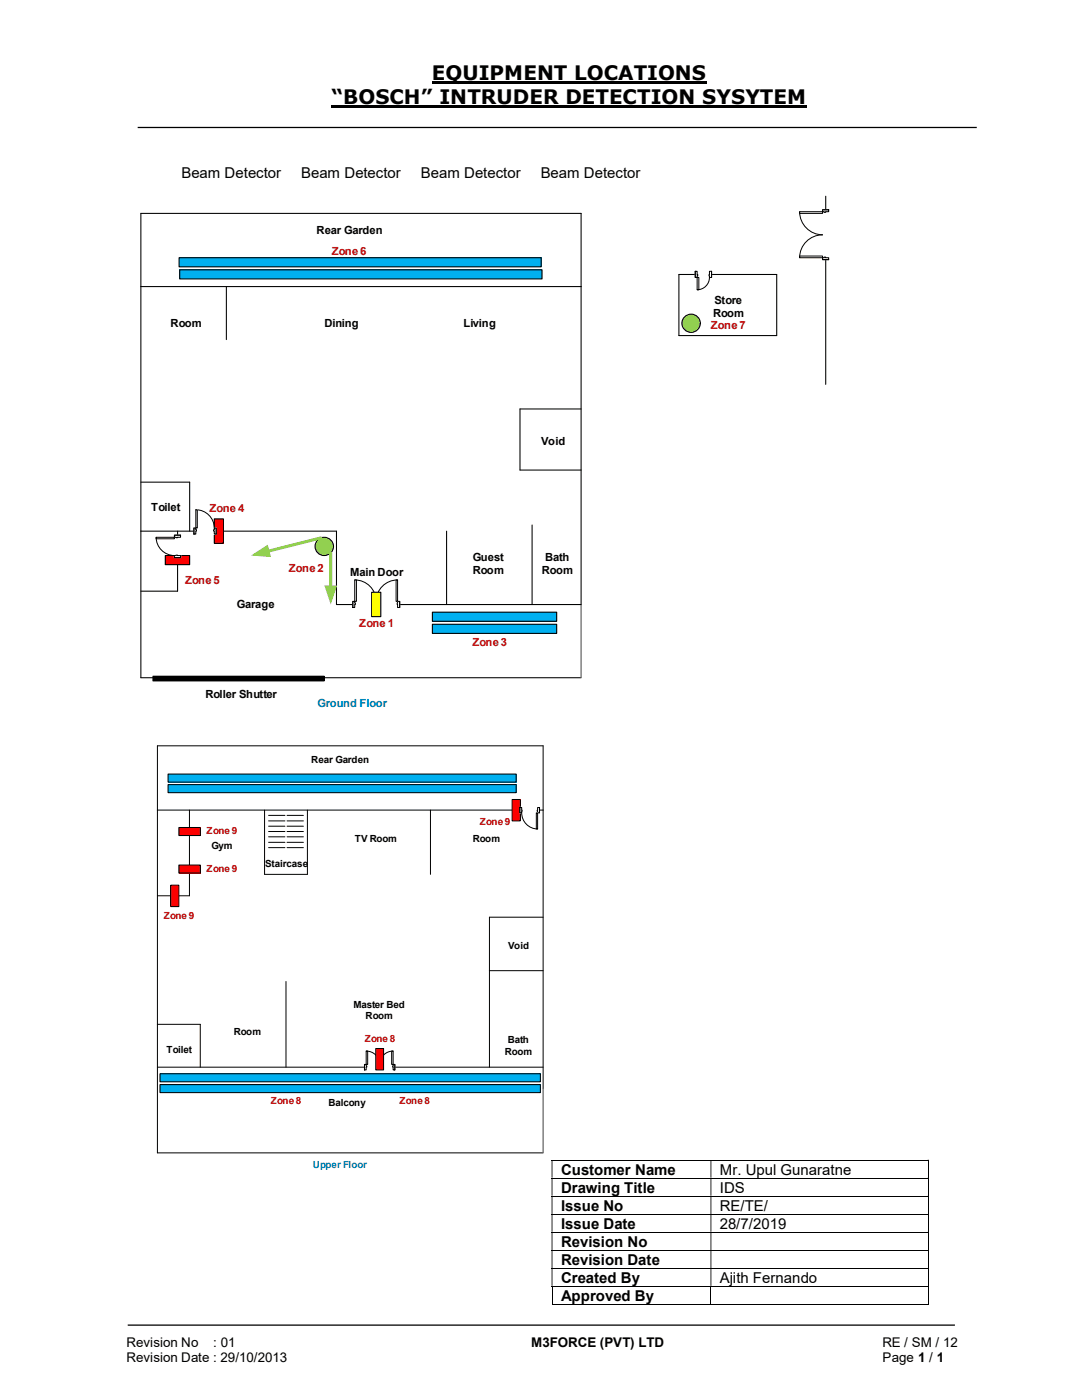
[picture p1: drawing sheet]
<svg xmlns="http://www.w3.org/2000/svg" width="216mm" height="279mm" viewBox="0 0 216 279" stroke-linecap="round" stroke-linejoin="round" font-family="sans-serif">
<path d="M86.2 16.5h54.8M66.2 21.3h94.8" fill="none" stroke="#000" stroke-width=".42"/>
<path d="M27.5 25.4h167.4M25.5 264.5h165" fill="none" stroke="#000" stroke-width=".25"/>
<g fill="none" stroke="#000" stroke-width=".2">
<path d="M110.1 231.5h75M110.1 235.1h75M110.1 238.7h75M185.2 231.6v3.4M185.2 235.2v3.4M185.2 238.8v3.5M110.1 242.3h75M110.1 245.9h75M110.1 249.6h75M110.1 253.1h75M110.1 256.7h75M110.2 256.8v3.6"/>
<path d="M141.9 256.8v3.6M185.2 242.4v3.4M185.2 246v3.5M185.2 249.6v3.5M185.2 253.2v3.4M185.2 256.8v3.6M110.1 260.3h31.7M141.9 260.3h43.2"/>
</g>
<g fill="#000">
<path d="M185.1 231.4h.2v.2h-.2zM110.1 231.6h.1v3.4h-.1zM141.8 231.6h.1v3.4h-.1z" fill-rule="evenodd"/>
<path d="M185.1 235h.2v.2h-.2zM110.1 235.2h.1v3.4h-.1zM141.8 235.2h.1v3.4h-.1z" fill-rule="evenodd"/>
<path d="M185.1 238.6h.2v.2h-.2zM110.1 238.8h.1v3.5h-.1zM141.8 238.8h.1v3.5h-.1z" fill-rule="evenodd"/>
<path d="M185.1 242.3h.2v.1h-.2zM110.1 242.4h.1v3.4h-.1zM141.8 242.4h.1v3.4h-.1z" fill-rule="evenodd"/>
<path d="M185.1 245.8h.2v.2h-.2zM110.1 246h.1v3.5h-.1zM141.8 246h.1v3.5h-.1z" fill-rule="evenodd"/>
<path d="M185.1 249.5h.2v.1h-.2zM110.1 249.6h.1v3.5h-.1zM141.8 249.6h.1v3.5h-.1z" fill-rule="evenodd"/>
<path d="M185.1 253.1h.2v.1h-.2zM110.1 253.2h.1v3.4h-.1zM141.8 253.2h.1v3.4h-.1z" fill-rule="evenodd"/>
</g>
<path d="M185.1 256.6h.2v.2h-.2zM185.1 260.3h.2v.1h-.2z" fill="#000"/>
<path d="M164.8 39.2v37.5M28.1 57.2h87.9M155 54.8h-19.5v12.2h19.5M28.1 106h39v14.6M116 120.6v-78h-87.9v92.7h87.9" fill="none" stroke="#000" stroke-width=".21"/>
<circle cx="64.7" cy="109.1" r="1.84" fill="#92d050"/>
<g fill="none" stroke="#000" stroke-width=".21">
<path d="M45.2 57.2v10.6M28.1 96.2h9.7v9.8M116 81.6h-12.2v12.2h12.2"/>
<circle cx="64.7" cy="109.1" r="1.84"/>
</g>
<path d="M42.8 103.5h1.8v4.9h-1.8z" fill="#f00"/>
<path d="M35.4 106v12h-7.3M42.8 103.5h1.8v4.9h-1.8zM89.1 106v14.6M106.2 104.8v15.8M30.5 135h34.2v.9h-34.2zM67.1 120.6h48.9" fill="none" stroke="#000" stroke-width=".21"/>
<path d="M116 120.6v14.7" fill="none" stroke="#696969" stroke-width=".25"/>
<path d="M30.5 135h34.2v.9h-34.2z" fill-rule="evenodd" fill="#000"/>
<path d="M35.7 51.4h72.3v1.9h-72.3z" fill-rule="evenodd" fill="#00b0f0"/>
<path d="M35.7 51.4h72.3v1.9h-72.3z" fill="none" stroke="#000" stroke-width=".21"/>
<path d="M86.3 122.2h24.8v1.8h-24.8z" fill-rule="evenodd" fill="#00b0f0"/>
<path d="M86.3 122.2h24.8v1.8h-24.8z" fill="none" stroke="#000" stroke-width=".21"/>
<path d="M33 110.9h4.8v1.8h-4.8z" fill-rule="evenodd" fill="#f00"/>
<path d="M33 110.9h4.8v1.8h-4.8z" fill="none" stroke="#000" stroke-width=".21"/>
<path d="M64 107.4l-10.6 2.6" fill="none" stroke="#92d050" stroke-width=".59"/>
<path d="M50.1 110.9l3.3-2.2 .7 2.5z" fill="#92d050"/>
<path d="M66 110.3v6.8" fill="none" stroke="#92d050" stroke-width=".59"/>
<path d="M64.7 116.8h2.6l-1.3 3.8z" fill="#92d050"/>
<path d="M34.8 106.8h1.3v4.5h-1.3z" fill-rule="evenodd" fill="#fff"/>
<path d="M34.8 106.8h1.3v4.5h-1.3z" fill="none" stroke="#fff" stroke-width=".2"/>
<path d="M34.8 106.8v.4h1.2v-.4zM34.8 110.9h1.2v.4h-1.2z" fill-rule="evenodd" fill="#fff"/>
<path d="M35.1 107.2h-.3v-.4h1.2v.4h-.6M35.1 110.9h-.3v.4h1.2v-.4h-.6" fill="none" stroke="#000" stroke-width=".2"/>
<path d="M35.1 107.2l.3 .1zM35.1 110.8l.3 .1z" fill-rule="evenodd" fill="#fff"/>
<path d="M31.2 107.2a3.7 3.7 0 0 0 3.6 3.7M34.8 106.8h1.2M34.8 111.3h1.2M35.1 107.2h.3M35.1 110.9h.3" fill="none" stroke="#000" stroke-width=".2"/>
<path d="M31.2 107.2h3.6v.3h-3.6z" fill="#fff"/>
<path d="M31.2 107.2h3.6v.3h-3.6z" fill="none" stroke="#000" stroke-width=".2"/>
<path d="M70.4 120h9.4v1.3h-9.4z" fill="#fff"/>
<path d="M70.4 120h9.4v1.3h-9.4z" fill="none" stroke="#fff" stroke-width=".2"/>
<path d="M79.3 120v1.2h.5v-1.2zM70.4 120h.4v1.2h-.4z" fill-rule="evenodd" fill="#fff"/>
<path d="M70.8 120.3v-.3h-.4v1.2h.4v-.6M79.3 120.3v-.3h.5v1.2h-.5v-.6" fill="none" stroke="#000" stroke-width=".2"/>
<path d="M79.2 120.3l.1 .4zM70.8 120.3h.1v.4h-.1z" fill-rule="evenodd" fill="#fff"/>
<path d="M70.8 115.7a4.3 4.3 0 0 1 4.3 4.3 4.3 4.3 0 0 1 4.2-4.3M70.4 120v1.2M70.8 120.3h.1v.4h-.1M79.3 120.3v.4M79.8 120v1.2" fill="none" stroke="#000" stroke-width=".2"/>
<path d="M70.8 115.7h.3v4.3h-.3z" fill-rule="evenodd" fill="#fff"/>
<path d="M70.8 115.7h.3v4.3h-.3z" fill="none" stroke="#000" stroke-width=".2"/>
<path d="M79 115.7h.3v4.3h-.3z" fill-rule="evenodd" fill="#fff"/>
<path d="M79 115.7h.3v4.3h-.3z" fill="none" stroke="#000" stroke-width=".2"/>
<path d="M38.7 105.3h4.4v1.3h-4.4z" fill="#fff"/>
<path d="M38.7 105.3h4.4v1.3h-4.4z" fill="none" stroke="#fff" stroke-width=".2"/>
<path d="M38.7 105.4h.4v1.2h-.4zM42.8 105.4v1.2h.3v-1.2z" fill-rule="evenodd" fill="#fff"/>
<path d="M39.1 105.7v-.3h-.4v1.2h.4v-.6M42.8 105.7v-.3h.3v1.2h-.3v-.6" fill="none" stroke="#000" stroke-width=".2"/>
<path d="M39.1 105.7h.1v.3h-.1zM42.6 105.7v.3h.2v-.3z" fill-rule="evenodd" fill="#fff"/>
<path d="M38.7 105.4v1.2M39.1 101.7a3.7 3.7 0 0 1 3.7 3.7M39.1 105.7h.1v.3h-.1M42.8 105.7h-.2v.3h.2M43.1 105.4v1.2" fill="none" stroke="#000" stroke-width=".2"/>
<path d="M39.1 101.7h.3v3.7h-.3z" fill-rule="evenodd" fill="#fff"/>
<path d="M39.1 101.7h.3v3.7h-.3z" fill="none" stroke="#000" stroke-width=".2"/>
<path d="M74.2 118.2h1.8v4.9h-1.8z" fill="#ff0"/>
<path d="M155 54.8v12.2M74.2 118.2h1.8v4.9h-1.8z" fill="none" stroke="#000" stroke-width=".21"/>
<circle cx="137.9" cy="64.5" r="1.83" fill="#92d050"/>
<circle cx="137.9" cy="64.5" r="1.83" fill="none" stroke="#000" stroke-width=".21"/>
<path d="M164.1 41.9h1.3v9.9h-1.3z" fill-rule="evenodd" fill="#fff"/>
<path d="M164.1 41.9h1.3v9.9h-1.3z" fill="none" stroke="#fff" stroke-width=".2"/>
<path d="M164.1 41.9v.3h1.3v-.3zM164.1 51.4h1.3v.4h-1.3z" fill-rule="evenodd" fill="#fff"/>
<path d="M164.4 42.2h-.3v-.3h1.3v.3h-.6M164.4 51.4h-.3v.4h1.3v-.4h-.6" fill="none" stroke="#000" stroke-width=".2"/>
<path d="M164.4 42.2v.2h.4v-.2zM164.4 51.3h.4v.1h-.4z" fill-rule="evenodd" fill="#fff"/>
<path d="M159.6 42.2a4.6 4.6 0 0 0 4.5 4.7 4.6 4.6 0 0 0-4.5 4.5M164.1 41.9h1.3M164.1 51.8h1.3M164.4 42.2v.2h.4v-.2M164.4 51.4v-.1h.4v.1" fill="none" stroke="#000" stroke-width=".2"/>
<path d="M159.6 51.1h4.5v.3h-4.5z" fill="#fff"/>
<path d="M159.6 51.1h4.5v.3h-4.5z" fill="none" stroke="#000" stroke-width=".2"/>
<path d="M159.6 42.2h4.5v.4h-4.5z" fill="#fff"/>
<path d="M159.6 42.2h4.5v.4h-4.5z" fill="none" stroke="#000" stroke-width=".2"/>
<path d="M138.7 54.1h3.3v1.3h-3.3z" fill="#fff"/>
<path d="M138.7 54.1h3.3v1.3h-3.3z" fill="none" stroke="#fff" stroke-width=".2"/>
<path d="M138.7 54.1v1.3h.4v-1.3zM141.6 54.1h.4v1.3h-.4z" fill-rule="evenodd" fill="#fff"/>
<path d="M139.1 54.8v-.7h-.4v1.3h.4v-.3M141.6 54.8v-.7h.4v1.3h-.4v-.3" fill="none" stroke="#000" stroke-width=".2"/>
<path d="M139.1 54.8v.3h.1v-.3zM141.5 54.8l.1 .3z" fill-rule="evenodd" fill="#fff"/>
<path d="M138.7 54.1v1.3M139.1 54.8h.1v.3h-.1M141.6 55.4a2.46 2.46 0 0 1-2.5 2.4M141.6 54.8v.3M142 54.1v1.3" fill="none" stroke="#000" stroke-width=".2"/>
<path d="M139.1 55.4h.3v2.4h-.3z" fill-rule="evenodd" fill="#fff"/>
<path d="M139.1 55.4h.3v2.4h-.3z" fill="none" stroke="#000" stroke-width=".2"/>
<path d="M35.9 53.8h72.3v1.9h-72.3z" fill-rule="evenodd" fill="#00b0f0"/>
<path d="M35.9 53.8h72.3v1.9h-72.3z" fill="none" stroke="#000" stroke-width=".21"/>
<path d="M86.3 124.6h24.8v1.8h-24.8z" fill-rule="evenodd" fill="#00b0f0"/>
<path d="M86.3 124.6h24.8v1.8h-24.8z" fill="none" stroke="#000" stroke-width=".21"/>
<path d="M31.4 178.8h6.4M31.4 161.7h77M40 204.4v8.6M108.4 217.3v-68.5h-77v81.3h77" fill="none" stroke="#000" stroke-width=".2"/>
<path d="M31.9 214.3h75.9v1.6h-75.9z" fill-rule="evenodd" fill="#00b0f0"/>
<path d="M37.8 161.7v17.1M57.1 195.9v17.1M97.7 193.7h10.7M108.4 183h-10.7v30M31.9 214.3h75.9v1.6h-75.9z" fill="none" stroke="#000" stroke-width=".2"/>
<path d="M108.4 217.3v12.8" fill="none" stroke="#696969" stroke-width=".25"/>
<path d="M33.5 156.6h69.5v1.6h-69.5z" fill-rule="evenodd" fill="#00b0f0"/>
<path d="M33.5 156.6h69.5v1.6h-69.5z" fill="none" stroke="#000" stroke-width=".2"/>
<path d="M33.5 154.5h69.5v1.6h-69.5z" fill-rule="evenodd" fill="#00b0f0"/>
<path d="M33.5 154.5h69.5v1.6h-69.5zM31.4 213h77M31.4 204.4h8.6" fill="none" stroke="#000" stroke-width=".2"/>
<path d="M31.9 216.5h75.9v1.6h-75.9z" fill-rule="evenodd" fill="#00b0f0"/>
<g fill="none" stroke="#000" stroke-width=".2">
<path d="M52.8 161.7v12.8h8.5v-12.8M53.6 162.7h3.3M53.6 164.9h3.3M53.6 167h3.3M53.6 169.2h3.3M53.6 163.8h3.3M53.6 165.9h3.3M53.6 168.1h3.3M57.3 162.7h3.2M57.3 164.9h3.2M57.3 167h3.2M57.3 169.2h3.2"/>
<path d="M57.3 163.8h3.2M57.3 165.9h3.2M57.3 168.1h3.2M85.9 161.7v12.8M31.9 216.5h75.9v1.6h-75.9z"/>
</g>
<path d="M102.2 159.6h1.6v4.2h-1.6z" fill="#f00"/>
<path d="M102.2 159.6h1.6v4.2h-1.6z" fill="none" stroke="#000" stroke-width=".2"/>
<path d="M35.7 165.1h4.3v1.7h-4.3z" fill-rule="evenodd" fill="#f00"/>
<path d="M35.7 165.1h4.3v1.7h-4.3z" fill="none" stroke="#000" stroke-width=".2"/>
<path d="M35.7 172.6h4.3v1.6h-4.3z" fill-rule="evenodd" fill="#f00"/>
<path d="M35.7 172.6h4.3v1.6h-4.3z" fill="none" stroke="#000" stroke-width=".2"/>
<path d="M34.1 176.7h1.6v4.2h-1.6z" fill="#f00"/>
<path d="M34.1 176.7h1.6v4.2h-1.6z" fill="none" stroke="#000" stroke-width=".2"/>
<path d="M103.7 161.1h4v1.2h-4z" fill="#fff"/>
<path d="M103.7 161.1h4v1.2h-4z" fill="none" stroke="#fff" stroke-width=".2"/>
<path d="M107.3 161.2h.4v1h-.4zM103.7 161.2v1h.4v-1z" fill-rule="evenodd" fill="#fff"/>
<path d="M104.1 161.7v-.5h-.4v1h.4v-.3M107.3 161.7v-.5h.4v1h-.4v-.3" fill="none" stroke="#000" stroke-width=".2"/>
<path d="M107.2 161.7l.1 .2zM104.1 161.7l.1 .2z" fill-rule="evenodd" fill="#fff"/>
<path d="M103.7 161.2v1M104.1 162.2a3.2 3.2 0 0 0 3.2 3.2M104.1 161.7v.2M107.3 161.7v.2M107.7 161.2v1" fill="none" stroke="#000" stroke-width=".2"/>
<path d="M107 162.2h.3v3.2h-.3z" fill-rule="evenodd" fill="#fff"/>
<path d="M107 162.2h.3v3.2h-.3z" fill="none" stroke="#000" stroke-width=".2"/>
<path d="M72.7 212.4h6.1v1.1h-6.1z" fill="#fff"/>
<path d="M72.7 212.4h6.1v1.1h-6.1z" fill="none" stroke="#fff" stroke-width=".2"/>
<path d="M78.4 212.4v1.1h.4v-1.1zM72.7 212.4h.4v1.1h-.4z" fill-rule="evenodd" fill="#fff"/>
<path d="M73.1 212.7v-.3h-.4v1.1h.4v-.5M78.4 212.7v-.3h.4v1.1h-.4v-.5" fill="none" stroke="#000" stroke-width=".2"/>
<path d="M78.4 212.7v.3zM73.1 212.7h.1v.3h-.1z" fill-rule="evenodd" fill="#fff"/>
<path d="M72.7 212.4v1.1M73.1 209.8a2.7 2.7 0 0 1 2.7 2.6 2.66 2.66 0 0 1 2.6-2.6M73.1 212.7h.1v.3h-.1M78.4 212.7v.3M78.8 212.4v1.1" fill="none" stroke="#000" stroke-width=".2"/>
<path d="M73.1 209.8h.3v2.6h-.3z" fill-rule="evenodd" fill="#fff"/>
<path d="M73.1 209.8h.3v2.6h-.3z" fill="none" stroke="#000" stroke-width=".2"/>
<path d="M78.1 209.8h.3v2.6h-.3z" fill-rule="evenodd" fill="#fff"/>
<path d="M78.1 209.8h.3v2.6h-.3z" fill="none" stroke="#000" stroke-width=".2"/>
<path d="M75 209.3h1.5v4.2h-1.5z" fill="#f00"/>
<path d="M75 209.3h1.5v4.2h-1.5z" fill="none" stroke="#000" stroke-width=".2"/>
<g font-size="4">
<text x="86.2" y="16">EQUIPMENT LOCATIONS</text>
<text x="66.2" y="20.8">“BOSCH” INTRUDER DETECTION SYSYTEM</text>
</g>
<g font-size="3">
<text x="36.2" y="35.5">Beam Detector</text>
<text x="60.1" y="35.5">Beam Detector</text>
<text x="84" y="35.5">Beam Detector</text>
<text x="107.9" y="35.5">Beam Detector</text>
<text x="112" y="234.4">Customer Name</text>
<text x="112" y="238">Drawing Title</text>
<text x="143.6" y="234.4">Mr. Upul Gunaratne</text>
<text x="143.6" y="238">IDS</text>
<text x="112" y="241.6">Issue No</text>
<text x="112" y="245.2">Issue Date</text>
<text x="143.6" y="241.6">RE/TE/</text>
<text x="143.6" y="245.2">28/7/2019</text>
<text x="112" y="248.8">Revision No</text>
<text x="112" y="252.4">Revision Date</text>
<text x="112" y="256">Created By</text>
<text x="143.6" y="256">Ajith Fernando</text>
<text x="112" y="259.6">Approved By</text>
</g>
<g font-size="2.7">
<text x="25.2" y="268.8">Revision No</text>
<text x="42.6" y="268.8">: 01</text>
<text x="106" y="268.8">M3FORCE (PVT) LTD</text>
<text x="176.1" y="268.8">RE / SM / 12</text>
<text x="25.2" y="271.8">Revision Date : 29/10/2013</text>
<text x="176.1" y="271.8">Page 1 / 1</text>
</g>
<g font-size="2.2">
<text x="63.2" y="46.6">Rear Garden</text>
<text x="34" y="65.3">Room</text>
<text x="64.7" y="65.3">Dining</text>
<text x="92.5" y="65.3">Living</text>
<text x="142.3" y="63.3">Room</text>
<text x="142.6" y="60.7">Store</text>
<text x="108" y="88.9">Void</text>
<text x="30.2" y="101.9">Toilet</text>
<text x="94.3" y="112">Guest</text>
<text x="108.8" y="112">Bath</text>
<text x="69.9" y="114.9">Main Door</text>
<text x="94.3" y="114.6">Room</text>
<text x="108.1" y="114.6">Room</text>
<text x="47.3" y="121.4">Garage</text>
<text x="41" y="139.3">Roller Shutter</text>
</g>
<g font-size="2.2" fill="#c00000">
<text x="66.2" y="50.9">Zone 6</text>
<text x="141.9" y="65.6">Zone 7</text>
<text x="41.8" y="102.1">Zone 4</text>
<text x="36.9" y="116.5">Zone 5</text>
<text x="57.7" y="114.1">Zone 2</text>
<text x="71.7" y="125.1">Zone 1</text>
<text x="94.3" y="129">Zone 3</text>
</g>
<text font-size="2.2" fill="#0070c0" x="63.4" y="141.2">Ground Floor</text>
<g font-size="2">
<text x="62.1" y="152.4">Rear Garden</text>
<text x="42.2" y="169.5">Gym</text>
<text x="52.9" y="173">Staircase</text>
<text x="70.8" y="168">TV Room</text>
<text x="94.3" y="168">Room</text>
<text x="101.4" y="189.4">Void</text>
<text x="70.5" y="201.1">Master Bed</text>
<text x="72.9" y="203.4">Room</text>
<text x="46.7" y="206.5">Room</text>
<text x="101.3" y="208.2">Bath</text>
<text x="33.2" y="210.1">Toilet</text>
<text x="100.8" y="210.5">Room</text>
<text x="65.5" y="220.7">Balcony</text>
</g>
<g font-size="2" fill="#c00000">
<text x="41.2" y="166.4">Zone 9</text>
<text x="95.8" y="164.7">Zone 9</text>
<text x="41.2" y="174.1">Zone 9</text>
<text x="32.7" y="183.5">Zone 9</text>
<text x="72.8" y="208">Zone 8</text>
<text x="54.1" y="220.3">Zone 8</text>
<text x="79.7" y="220.3">Zone 8</text>
</g>
<text font-size="2" fill="#0070c0" x="62.4" y="233.1">Upper Floor</text>
</svg>
